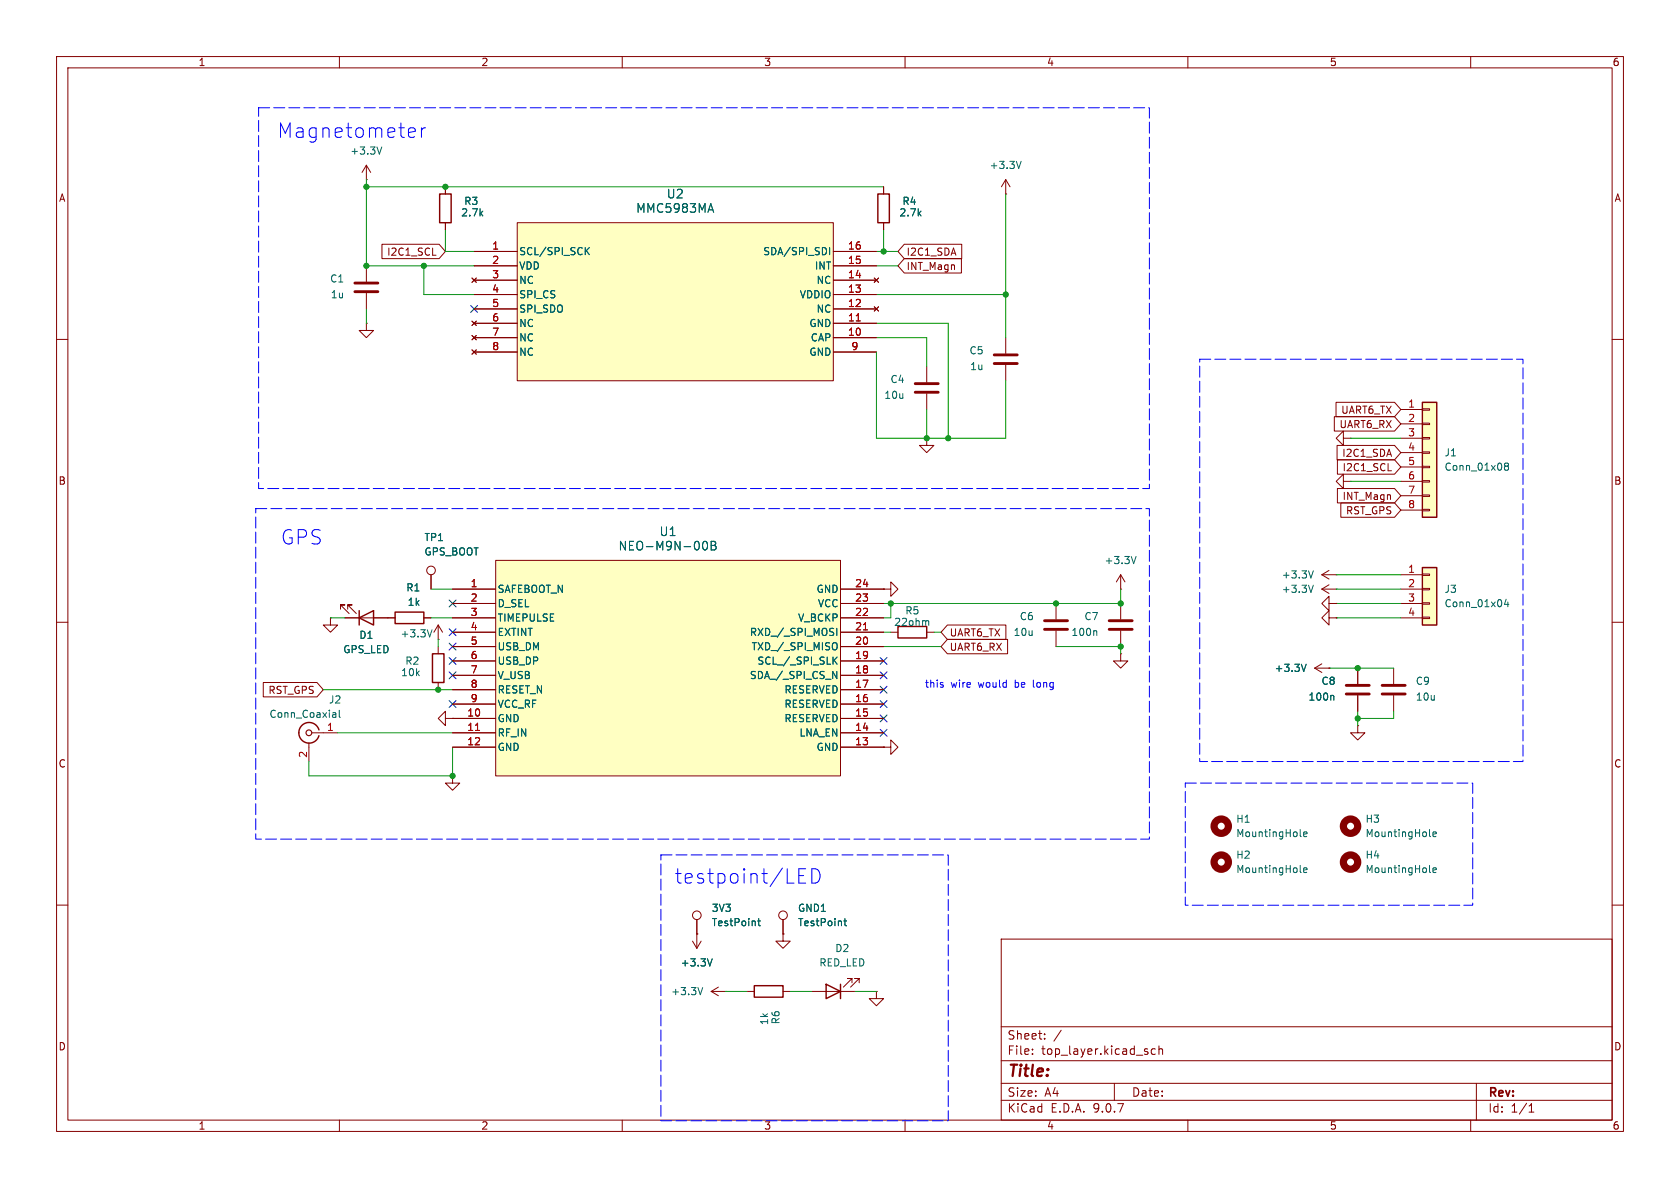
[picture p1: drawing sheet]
<svg xmlns="http://www.w3.org/2000/svg" width="297mm" height="210mm" viewBox="0 0 297 210" stroke-linecap="round" stroke-linejoin="round" font-family="sans-serif">
<g fill="none" stroke="#840000" stroke-width=".18">
<path d="M10 10h277v190h-277zM12 12h273v186h-273zM60 10v2M110 10v2M160 10v2M210 10v2M260 10v2M10 60h2M285 60h2M10 110h2M285 110h2M10 160h2"/>
<path d="M177 166h108v32h-108zM285 160h2M60 198v2M110 198v2M160 198v2M177 194.5h108M177 191.5h108M177 187.5h108M177 181.5h108M182.5 186.3v.1M182.5 185.5v.1M184.7 183.6v.1"/>
<path d="M184.7 182.8v.1M187.6 182.1l-1.3 2M197 191.5v3M204.2 185.5l-.4-.1-.3 .3v.4l.2 .2h.5M204.9 185.5l.2-.1 .4 .1v.9M204.9 184.9v1.5M210 198v2M260 198v2M261 191.5v6.5M270.3 196.6h.9M270.3 195.5l.4-.4v1.5"/>
</g>
<path d="M91.4 39.4h55.9v27.9h-55.9z" fill="#ffffc2"/>
<g fill="none" stroke="#840000" stroke-width=".18">
<path d="M91.4 39.4h55.9v27.9h-55.9zM156.2 33v1.3M156.2 39.4v1.2M83.4 49.1l.8 .8M83.4 56.8l.8 .7M83.4 59.3l.8 .8M83.8 44.5h7.6M83.8 47h7.6M83.8 49.5h7.6M83.8 52.1h7.6M83.8 54.6h7.6M83.8 57.2h7.6"/>
<path d="M83.8 59.7h7.6M84.2 49.1l-.8 .8M84.2 56.8l-.8 .7M84.2 59.3l-.8 .8M147.3 44.5h7.6M147.3 47h7.6M147.3 49.5h7.6M147.3 52.1h7.6M147.3 54.6h7.6M147.3 57.2h7.6M147.3 59.7h7.6M154.6 49.1l.7 .8"/>
<path d="M154.6 54.2l.7 .8M155.3 49.1l-.7 .8M155.3 54.2l-.7 .8M83.4 61.8l.8 .8M83.8 62.2h7.6M84.2 61.8l-.8 .8M147.3 62.2h7.6M237.5 77.5v-1.3l-1.3 1.3 1.3 1.2v-1.2h1.3M238.8 77.5h.1M237.5 85.1v-1.3l-1.3 1.3 1.3 1.3v-1.3h1.3M238.8 85.1h.1M76.2 101.6v2.5"/>
<path d="M156.2 104.1h1.3v1.3l1.2-1.3-1.2-1.2v1.2M156.2 104.1h.1M240 118.1v2.8M246.4 118.1v2.8M240 122.9v2.8M246.4 122.9v2.8"/>
<circle cx="76.2" cy="100.8" r=".76"/>
</g>
<path d="M125.7 36l.5 1.5M103.6 44.3l.6 .7M104.2 43.8l-.7 .7M146.7 43.8v1.2M235.6 122.9l.2 .2v.7" fill="none" stroke="#006464" stroke-width=".18"/>
<path d="M151.4 56.7h.7" fill="none" stroke="#a90000" stroke-width=".18"/>
<path d="M155.2 34.3h2v5.1h-2z" fill="none" stroke="#840000" stroke-width=".25"/>
<path d="M238 121.2h4.1M238 122.7h4.1M244.3 121.2h4.1M244.3 122.7h4.1" fill="none" stroke="#840000" stroke-width=".51"/>
<path d="M251.5 71.1h2.5v20.3h-2.5z" fill="#ffffc2"/>
<path d="M251.5 71.1h2.5v20.3h-2.5z" fill="none" stroke="#840000" stroke-width=".25"/>
<g fill="none" stroke="#840000" stroke-width=".18">
<path d="M247.6 72.4h3.9M247.6 74.9h3.9M247.6 77.5h3.9M251.5 72.3h1.2v.2h-1.2zM251.5 74.8h1.2v.3h-1.2zM251.5 77.3h1.2v.3h-1.2zM251.5 79.9h1.2v.2h-1.2zM247.6 80h3.9M247.6 82.6h3.9M247.6 85.1h3.9M247.6 87.6h3.9M247.6 90.2h3.9"/>
<path d="M251.5 82.4h1.2v.3h-1.2zM251.5 85h1.2v.2h-1.2zM251.5 87.5h1.2v.3h-1.2zM251.5 90h1.2v.3h-1.2z"/>
</g>
<path d="M266.2 82.4l-.2-.2 .2-.3h.2l.3 .2-.3 .3M266.2 82.4l-.2 .2v.4l.2 .1h.4l.1-.2v-.3l-.3-.2M266.2 82.4h.2" fill="none" stroke="#006464" stroke-width=".18"/>
<path d="M251.5 100.3h2.5v10.2h-2.5z" fill="#ffffc2"/>
<path d="M69.8 108.2h5.1v2h-5.1zM251.5 100.3h2.5v10.2h-2.5zM133.3 174.2h5.1v2.1h-5.1zM146 174l2.6 1.3-2.6 1.2zM148.6 174v2.5" fill="none" stroke="#840000" stroke-width=".25"/>
<g fill="none" stroke="#840000" stroke-width=".18">
<path d="M163.8 77.5v1.2h1.3l-1.3 1.3-1.2-1.3h1.2M163.8 77.5h.1M68.6 109.2h1.2M74.9 109.2h1.3M77.5 113h.1M77.5 110.5l-.8 1.3M77.5 110.5l.7 1.3M77.5 110.5v2.5M186.7 106.7v2.8M186.7 111.5v2.8M232.4 118.1l1.3 .8M232.4 118.1h2.5"/>
<path d="M233.7 101.6h2.5M233.7 104.1h2.5M233.7 117.3l-1.3 .8M233.7 101.6l1.2 .8M233.7 104.1l1.2 .8M234.9 118.1h.1M234.9 109.2v-1.2l-1.2 1.2 1.2 1.3v-1.3h1.3M234.9 106.7v-1.3l-1.2 1.3 1.2 1.3v-1.3h1.3M234.9 100.8l-1.2 .8M234.9 103.4l-1.2 .7M236.2 101.6h.1M236.2 109.2h.1"/>
<path d="M236.2 104.1h.1M236.2 106.7h.1M247.6 101.6h3.9M247.6 104.1h3.9M247.6 106.7h3.9M247.6 109.2h3.9M251.5 101.5h1.2v.2h-1.2zM251.5 104h1.2v.3h-1.2zM251.5 106.6h1.2v.2h-1.2zM251.5 109.1h1.2v.2h-1.2zM80 137.2v1.2h-1.3l1.3 1.3 1.3-1.3h-1.3M80 137.2h.1"/>
<path d="M156.2 132.1h1.3v1.3l1.2-1.3-1.2-1.3v1.3M156.2 132.1h.1M240 128.3v1.2h1.3l-1.3 1.3-1.2-1.3h1.2M240 128.3h.1M122.4 166.4l.8 1.2M123.2 165.1h.1M123.2 162.6v5M124 166.4l-.8 1.2M125.7 175.3h2.6M125.7 175.3l1.3 .7M127 174.5l-1.3 .8M128.3 175.3h.1"/>
<path d="M132.1 175.3h1.2M138.4 165.1v1.3h1.3l-1.3 1.2-1.2-1.2h1.2M138.4 165.1h.1M138.4 162.6v2.5M138.4 175.3h1.3M143.5 175.3h7.6M150.6 173.7v-.7h-.7h.7l-1.5 1.5M151.9 173.7v-.7h-.8h.8l-1.5 1.5M154.9 175.3v1.2h1.3l-1.3 1.3-1.2-1.3h1.2M154.9 175.3h.1"/>
<circle cx="123.2" cy="161.8" r=".76"/>
<circle cx="138.4" cy="161.8" r=".76"/>
</g>
<path d="M76.4 111.3l-.4 1.3M230.9 117.4l-.4 1.3M232.2 100.9l-.4 1.3M232.2 103.4l-.4 1.3M266.3 105.9l-.3 .9h.8M266.6 106.4v.9M124.2 174.6l-.4 1.2M125.9 169.5l-.4 1.3M133.9 162.8h.5M134.1 162.4v1.1l.3 .1M149.2 162.8h.5M149.4 162.4v1.1l.3 .1" fill="none" stroke="#006464" stroke-width=".18"/>
<path d="M184.7 109.7h4M184.7 111.3h4" fill="none" stroke="#840000" stroke-width=".51"/>
<path d="M87.6 99.1h61v38.1h-61z" fill="#ffffc2"/>
<g fill="none" stroke="#840000" stroke-width=".18">
<path d="M64.8 31.8h.1M64.8 29.2v2.6M64.8 29.2l.7 1.3M64.8 29.2l-.8 1.3M78.7 33v1.3M78.7 39.4v1.2M156.2 33v1.3M156.2 39.4v1.2M177.8 34.3h.1M177.8 31.8l.8 1.2M177.8 31.8l-.8 1.2M177.8 31.8v2.5"/>
<path d="M64.8 57.2v1.2h1.2l-1.2 1.3-1.3-1.3h1.3M64.8 57.2h.1M64.8 47v2.8M64.8 51.8v2.8M67.5 43.2h10.1l1.1 1.3-1.1 1.2h-10.1zM76.5 45.1h.6M83.4 49.1l.8 .8M83.4 56.8l.8 .7M83.4 59.3l.8 .8M83.8 44.5h7.6M83.8 47h7.6M83.8 49.5h7.6"/>
<path d="M83.8 52.1h7.6M83.8 54.6h7.6M83.8 57.2h7.6M83.8 59.7h7.6M84.2 49.1l-.8 .8M84.2 56.8l-.8 .7M84.2 59.3l-.8 .8M147.3 44.5h7.6M147.3 47h7.6M147.3 49.5h7.6M147.3 52.1h7.6M147.3 54.6h7.6"/>
<path d="M147.3 57.2h7.6M147.3 59.7h7.6M154.6 49.1l.7 .8M154.6 54.2l.7 .8M155.3 49.1l-.7 .8M155.3 54.2l-.7 .8M159.9 45.7h10.1v2.6h-10.1l-1.2-1.3zM159.9 43.2h10.1v2.5h-10.1l-1.2-1.2zM177.8 59.7v2.8M83.4 61.8l.8 .8M83.8 62.2h7.6M84.2 61.8l-.8 .8"/>
<path d="M147.3 62.2h7.6M163.8 64.8v2.8M163.8 69.6v2.8M177.8 64.5v2.8M235.9 73.7h10.6l1.1 1.2-1.1 1.3h-10.6zM236.2 71.1h10.3l1.1 1.3-1.1 1.3h-10.3zM236.4 78.7h10.1l1.1 1.3-1.1 1.3h-10.1zM87.6 99.1h61v38.1h-61zM236.4 81.3h10.1l1.1 1.3-1.1 1.2h-10.1zM236.4 86.4h10.1l1.1 1.2-1.1 1.3h-10.1zM237 88.9h9.5l1.1 1.3-1.1 1.2h-9.5zM245.4 83.2h.6"/>
<path d="M58.4 109.2v1.3h-1.3l1.3 1.3 1.3-1.3h-1.3M58.4 109.2h.1M60.2 107.7v-.8h.8h-.8l1.5 1.6M61 109.2h8.8M61.5 107.7v-.8h.7h-.7l1.5 1.6M74.9 109.2h1.3M76.2 101.6v2.5M77.5 114.3v1.3M80 104.1h7.6M80 106.7h7.6M80 109.2h7.6M80 111.8h7.6"/>
<path d="M80 114.3h7.6M80 116.8h7.6M80 119.4h7.6M148.6 104.1h7.6M148.6 106.7h7.6M148.6 109.2h7.6M148.6 111.8h7.6M148.6 114.3h7.6M148.6 116.8h7.6M148.6 119.4h7.6M156.2 104.1h.1M157.5 111.8h1.2"/>
<path d="M163.8 111.8h1.3M167.5 113h10.6v2.6h-10.6l-1.1-1.3zM167.5 110.5h10.3v2.5h-10.3l-1.1-1.2zM198.1 115.6v1.2h-1.3l1.3 1.3 1.3-1.3h-1.3M198.1 115.6h.1M198.1 104.1h.1M198.1 101.6v2.5M198.1 106.7v2.8M198.1 111.5v2.8M198.1 101.6l.8 1.3M198.1 101.6l-.7 1.3M234.9 118.1h.1"/>
<path d="M236.2 106.7h.1M236.2 109.2h.1M240 118.1v2.8M46.5 120.6h9.5l1.1 1.3-1.1 1.3h-9.5zM54.6 131.3v3.3M55.1 129.5h4.6M77.5 120.7v1.2M78.7 127v1.3l-1.2-1.3 1.2-1.3v1.3h1.3M80 127h.1M80 137.2h.1M80 121.9h7.6M80 124.5h7.6"/>
<path d="M80 127h7.6M80 129.5h7.6M80 132.1h7.6M148.6 121.9h7.6M148.6 124.5h7.6M148.6 127h7.6M148.6 129.5h7.6M148.6 132.1h7.6M156.2 132.1h.1M240 122.9v2.8M123.2 165.1h.1M123.2 162.6v2.5"/>
<path d="M138.4 165.1h.1M138.4 162.6v2.5"/>
</g>
<path d="M151.4 56.7h.7M152.6 111.3h.8M84.1 129.1h.7" fill="none" stroke="#a90000" stroke-width=".18"/>
<g fill="none" stroke="#006464" stroke-width=".18">
<path d="M67.5 26l-.4 1.2M125.7 36l.5 1.5M180.5 28.5l-.4 1.3M103.6 44.3l.6 .7M104.2 43.8l-.7 .7M146.7 43.8v1.2M124.4 95.8l.2-.1a.83 .83 0 0 1 .6 .6 .83 .83 0 0 1-.3 .8l-.2 .1a.82 .82 0 0 1-.3-1.4zM125.7 95.7h.5l.3 .1v.3l-.3 .3a.41 .41 0 0 1 .4 .4 .41 .41 0 0 1-.3 .4h-.6zM125.7 96.4h.5M200.8 98.4l-.4 1.2M147.2 118.7l.7 1.3v-1.3M147.4 113.6a.43 .43 0 0 1 .6 .4v.5a.43 .43 0 0 1-.6 .4"/>
<path d="M147.4 116.7l.6 .7M147.9 111.1v1.2M148 116.1l-.7 .8M163.8 109.7l.4 .2v.7M193.7 111.5l.2 .2v.6M230.9 117.4l-.4 1.3M58.9 126h.4l.1 .8M59.4 126.8h-.5M59.4 126.3h-.5M60 125.5v1.1l.2 .2M235.6 122.9l.2 .2v.7M229.9 154.1l.1 .1"/>
<path d="M229.9 147.7l.1 .2M230.5 153.8l.6-.1-.1-.2-.4-.1-.1 .2v.6h.5M230.5 147.5l.6-.1-.1-.3h-.4l-.1 .1v.6h.5M252.7 154.1l.2 .1M252.7 147.7l.2 .2M253.3 153.8l.6-.1v-.2l-.4-.1-.2 .2 .1 .6h.5M253.3 147.5l.6-.1v-.3h-.4l-.2 .1 .1 .6h.5M125.9 169.5l-.4 1.3M133.9 162.8h.5M134.1 162.4v1.1l.3 .1M149.2 162.8h.5M149.4 162.4v1.1l.3 .1"/>
</g>
<path d="M77.7 34.3h2.1v5.1h-2.1zM63.5 109.2l2.5-1.2v2.5zM63.5 108v2.5M76.5 115.6h2v5.1h-2zM158.7 110.7h5.1v2.1h-5.1zM56.4 129a1.81 1.81 0 0 0-2.8-.9 1.81 1.81 0 0 0 0 2.9 1.81 1.81 0 0 0 2.8-1" fill="none" stroke="#840000" stroke-width=".25"/>
<path d="M62.7 50h4.1M62.7 51.6h4.1M161.8 67.8h4.1M161.8 69.3h4.1M175.8 62.7h4M175.8 64.3h4M196.1 109.7h4.1M196.1 111.3h4.1" fill="none" stroke="#840000" stroke-width=".51"/>
<g fill="none" stroke="#840000" stroke-width="1.3">
<circle cx="215.9" cy="146" r="1.27"/>
<circle cx="215.9" cy="152.4" r="1.27"/>
<circle cx="238.8" cy="152.4" r="1.27"/>
<circle cx="238.8" cy="146" r="1.27"/>
</g>
<circle cx="54.6" cy="129.5" r=".51" fill="none" stroke="#840000" stroke-width=".2"/>
<g fill="none" stroke="#009600" stroke-width=".18">
<path d="M64.8 33h91.4M64.8 31.8v15.2h19M177.8 34.3v25.4M64.8 54.6v2.6M74.9 47v5.1h8.9M78.7 40.6v3.9h5.1M154.9 59.7h8.9v5.1M154.9 44.5h3.8M154.9 52.1h22.9M154.9 47h3.8M154.9 57.2h12.7v20.3M156.2 40.6v3.9"/>
<path d="M154.9 62.2v15.3h22.9v-10.2M163.8 72.4v5.1M238.8 77.5h8.8M238.8 85.1h8.8M58.4 109.2h2.6M76.2 109.2h3.8M76.2 104.1h3.8M77.5 113v1.3M156.2 114.3h10.2M156.2 111.8h1.3M157.5 106.7v2.5h-1.3M165.1 111.8h1.3"/>
<path d="M186.7 114.3h11.4v1.3M198.1 104.1v2.6h-41.9M234.9 118.1h11.5M236.2 106.7h11.4M236.2 109.2h11.4M236.2 104.1h11.4M236.2 101.6h11.4M57.1 121.9h22.9M59.7 129.5h20.3M80 132.1v5.1h-25.4v-2.6M240 125.7v2.6M246.4 125.7v1.3h-6.4"/>
<path d="M128.3 175.3h3.8M139.7 175.3h3.8M151.1 175.3h3.8"/>
</g>
<g fill="none" stroke="#000084" stroke-width=".18">
<path d="M83.2 54l1.2 1.2M84.4 54l-1.2 1.2M79.4 116.2l1.2 1.2M79.4 118.8l1.2 1.2M79.4 113.7l1.2 1.2M79.4 111.2l1.2 1.2M79.4 106.1l1.2 1.2M80.6 116.2l-1.2 1.2M80.6 118.8l-1.2 1.2M80.6 113.7l-1.2 1.2M80.6 111.2l-1.2 1.2M80.6 106.1l-1.2 1.2"/>
<path d="M155.6 116.2l1.2 1.2M155.6 118.8l1.2 1.2M156.8 116.2l-1.2 1.2M156.8 118.8l-1.2 1.2M79.4 123.9l1.2 1.2M80.6 123.9l-1.2 1.2M155.6 123.9l1.2 1.2M155.6 128.9l1.2 1.2M155.6 126.4l1.2 1.2M155.6 121.3l1.2 1.2M156.8 123.9l-1.2 1.2M156.8 128.9l-1.2 1.2"/>
<path d="M156.8 126.4l-1.2 1.2M156.8 121.3l-1.2 1.2"/>
</g>
<path d="M166.7 121.1v.3" fill="none" stroke="#0000c2" stroke-width=".18"/>
<path d="M72.6 22.6l.7 .1 .1 .5-1.2 .2M73.3 24.2l-.7 .1M74.5 22.6v1.7M75.2 22.6a.65 .65 0 0 0-.7 .5M141.2 154.8h.9M141.2 156.1h1.2M141.2 153.6h1.2M143.5 153.6a1.34 1.34 0 0 1 1.5 .8 1.34 1.34 0 0 1-.5 1.6l-1 .1z" fill="none" stroke="#00f" stroke-width=".18"/>
<path d="M45.7 19.1h157.5v67.3h-157.5zM212.1 63.5h57.1v71.1h-57.1zM45.2 89.9h158v58.4h-158zM209.5 138.4h50.8v21.6h-50.8zM116.8 151.1h50.8v47h-50.8z" fill="none" stroke="#00f" stroke-width=".18" stroke-dasharray="2 .7"/>
<g fill="#009600" stroke="#009600" stroke-width=".18">
<circle cx="186.7" cy="106.7" r=".46"/>
<circle cx="157.5" cy="106.7" r=".46"/>
<circle cx="80" cy="137.2" r=".46"/>
<circle cx="77.5" cy="121.9" r=".46"/>
<circle cx="198.1" cy="114.3" r=".46"/>
<circle cx="198.1" cy="106.7" r=".46"/>
<circle cx="156.2" cy="44.5" r=".46"/>
<circle cx="78.7" cy="33" r=".46"/>
<circle cx="64.8" cy="33" r=".46"/>
<circle cx="74.9" cy="47" r=".46"/>
<circle cx="64.8" cy="47" r=".46"/>
<circle cx="240" cy="118.1" r=".46"/>
<circle cx="240" cy="127" r=".46"/>
<circle cx="177.8" cy="52.1" r=".46"/>
<circle cx="167.6" cy="77.5" r=".46"/>
<circle cx="163.8" cy="77.5" r=".46"/>
</g>
<g font-size="3.5" fill="#00f">
<text x="49" y="24.6">Magnetometer</text>
<text x="49.6" y="96.5">GPS</text>
<text x="119.2" y="156.4">testpoint/LED</text>
</g>
<text font-size="2.8" fill="#840000" x="178" y="190.9">Title:</text>
<g font-size="2.1" fill="#006464">
<text x="117.8" y="35.3">U2</text>
<text x="112.4" y="37.8">MMC5983MA</text>
<text x="116.5" y="95">U1</text>
<text x="109.3" y="97.5">NEO-M9N-00B</text>
</g>
<g font-size="2.1" fill="#840000">
<text x="178" y="184">Sheet:</text>
<text x="178" y="186.7">File:</text>
<text x="184.1" y="186.7">top_layer.kicad_sch</text>
<text x="178" y="196.9">KiCad</text>
<text x="178" y="194.1">Size:</text>
<text x="184.7" y="194.1">A4</text>
<text x="185.7" y="196.9">E.D.A.</text>
<text x="193.3" y="196.9">9.0.7</text>
<text x="200" y="194.1">Date:</text>
<text x="263" y="194.3">Rev:</text>
<text x="263" y="196.9">Id:</text>
<text x="267.1" y="196.9">1/1</text>
</g>
<g font-size="1.8" fill="#840000">
<text x="35" y="11.9">1</text>
<text x="85" y="11.9">2</text>
<text x="135" y="11.9">3</text>
<text x="185" y="11.9">4</text>
<text x="235" y="11.9">5</text>
<text x="285" y="11.9">6</text>
<text x="10.3" y="35.9">A</text>
<text x="285.3" y="35.9">A</text>
<text x="68.3" y="45.4">I2C1_SCL</text>
<text x="160.2" y="47.9">INT_Magn</text>
<text x="160.2" y="45.4">I2C1_SDA</text>
<text x="236.7" y="75.9">UART6_RX</text>
<text x="237" y="73.3">UART6_TX</text>
<text x="237.2" y="81">I2C1_SDA</text>
<text x="237.2" y="83.5">I2C1_SCL</text>
<text x="10.3" y="85.9">B</text>
<text x="237.2" y="88.6">INT_Magn</text>
<text x="285.3" y="85.9">B</text>
<text x="237.9" y="91.1">RST_GPS</text>
<text x="167.8" y="112.7">UART6_TX</text>
<text x="167.8" y="115.3">UART6_RX</text>
<text x="47.4" y="122.9">RST_GPS</text>
<text x="10.3" y="135.9">C</text>
<text x="285.3" y="135.9">C</text>
<text x="10.3" y="185.9">D</text>
<text x="285.3" y="185.9">D</text>
<text x="35" y="199.9">1</text>
<text x="85" y="199.9">2</text>
<text x="135" y="199.9">3</text>
<text x="185" y="199.9">4</text>
<text x="235" y="199.9">5</text>
<text x="285" y="199.9">6</text>
</g>
<g font-size="1.8" fill="#006464">
<text x="61.8" y="27.5">+3.3V</text>
<text x="174.9" y="30.1">+3.3V</text>
<text x="81.4" y="38.5">2.7k</text>
<text x="82" y="36.4">R3</text>
<text x="158.9" y="38.5">2.7k</text>
<text x="159.4" y="36.4">R4</text>
<text x="91.7" y="45.3">SCL/SPI_SCK</text>
<text x="91.7" y="47.9">VDD</text>
<text x="134.8" y="45.3">SDA/SPI_SDI</text>
<text x="144" y="47.9">INT</text>
<text x="58.3" y="50.1">C1</text>
<text x="58.4" y="52.9">1u</text>
<text x="91.7" y="50.4">NC</text>
<text x="91.7" y="52.9">SPI_CS</text>
<text x="141.3" y="52.9">VDDIO</text>
<text x="144.3" y="50.4">NC</text>
<text x="91.7" y="55.5">SPI_SDO</text>
<text x="91.7" y="58">NC</text>
<text x="143" y="58">GND</text>
<text x="144.3" y="55.5">NC</text>
<text x="91.7" y="60.6">NC</text>
<text x="91.7" y="63.1">NC</text>
<text x="143" y="63.1">GND</text>
<text x="143.2" y="60.6">CAP</text>
<text x="171.3" y="62.8">C5</text>
<text x="171.4" y="65.6">1u</text>
<text x="156.2" y="70.7">10u</text>
<text x="157.3" y="67.9">C4</text>
<text x="255.3" y="80.9">J1</text>
<text x="255.3" y="83.4">Conn_01x08</text>
<text x="74.9" y="95.9">TP1</text>
<text x="74.9" y="98.4">GPS_BOOT</text>
<text x="195.2" y="99.9">+3.3V</text>
<text x="71.7" y="104.7">R1</text>
<text x="72" y="107.3">1k</text>
<text x="87.9" y="105">SAFEBOOT_N</text>
<text x="87.9" y="107.5">D_SEL</text>
<text x="144.3" y="105">GND</text>
<text x="144.5" y="107.5">VCC</text>
<text x="226.5" y="102.5">+3.3V</text>
<text x="226.5" y="105">+3.3V</text>
<text x="255.3" y="105">J3</text>
<text x="255.3" y="107.5">Conn_01x04</text>
<text x="63.4" y="113.1">D1</text>
<text x="70.7" y="112.9">+3.3V</text>
<text x="87.9" y="110.1">TIMEPULSE</text>
<text x="87.9" y="112.6">EXTINT</text>
<text x="132.5" y="112.6">RXD_/_SPI_MOSI</text>
<text x="141" y="110.1">V_BCKP</text>
<text x="158" y="110.8">22ohm</text>
<text x="159.9" y="108.8">R5</text>
<text x="179.1" y="112.6">10u</text>
<text x="180.2" y="109.8">C6</text>
<text x="189.3" y="112.6">100n</text>
<text x="191.6" y="109.8">C7</text>
<text x="60.6" y="115.7">GPS_LED</text>
<text x="70.8" y="119.7">10k</text>
<text x="71.6" y="117.7">R2</text>
<text x="87.9" y="115.2">USB_DM</text>
<text x="87.9" y="117.7">USB_DP</text>
<text x="132.8" y="115.2">TXD_/_SPI_MISO</text>
<text x="133.8" y="117.7">SCL_/_SPI_SLK</text>
<text x="225.2" y="119">+3.3V</text>
<text x="58.1" y="124.6">J2</text>
<text x="87.9" y="120.2">V_USB</text>
<text x="87.9" y="122.8">RESET_N</text>
<text x="87.9" y="125.3">VCC_RF</text>
<text x="132.5" y="120.2">SDA_/_SPI_CS_N</text>
<text x="138.6" y="122.8">RESERVED</text>
<text x="138.6" y="125.3">RESERVED</text>
<text x="231.2" y="124.1">100n</text>
<text x="233.5" y="121.3">C8</text>
<text x="250.2" y="121.3">C9</text>
<text x="250.2" y="124.1">10u</text>
<text x="47.5" y="127.1">Conn_Coaxial</text>
<text x="87.9" y="127.9">GND</text>
<text x="87.9" y="130.4">RF_IN</text>
<text x="138.6" y="127.9">RESERVED</text>
<text x="141.2" y="130.4">LNA_EN</text>
<text x="87.9" y="132.9">GND</text>
<text x="144.3" y="132.9">GND</text>
<text x="218.4" y="145.6">H1</text>
<text x="218.4" y="148.2">MountingHole</text>
<text x="241.3" y="145.6">H3</text>
<text x="241.3" y="148.2">MountingHole</text>
<text x="218.4" y="152">H2</text>
<text x="218.4" y="154.5">MountingHole</text>
<text x="241.3" y="152">H4</text>
<text x="241.3" y="154.5">MountingHole</text>
<text x="125.7" y="161.4">3V3</text>
<text x="141" y="161.4">GND1</text>
<text x="125.7" y="163.9">TestPoint</text>
<text x="141" y="163.9">TestPoint</text>
<text x="120.2" y="171">+3.3V</text>
<text x="144.8" y="171">RED_LED</text>
<text x="147.6" y="168.5">D2</text>
<text x="118.6" y="176.1">+3.3V</text>
<text x="136" y="181.3" transform="rotate(-90 136 181.3)">1k</text>
<text x="138" y="181.2" transform="rotate(-90 138 181.2)">R6</text>
</g>
<g font-size="1.8" fill="#a90000">
<text x="86.9" y="44.2">1</text>
<text x="86.9" y="46.7">2</text>
<text x="149.8" y="44.2">16</text>
<text x="149.8" y="46.7">15</text>
<text x="86.9" y="49.3">3</text>
<text x="86.9" y="51.8">4</text>
<text x="149.8" y="49.3">14</text>
<text x="149.8" y="51.8">13</text>
<text x="86.9" y="54.4">5</text>
<text x="86.9" y="56.9">6</text>
<text x="86.9" y="59.4">7</text>
<text x="149.8" y="54.4">12</text>
<text x="149.8" y="56.9">11</text>
<text x="149.8" y="59.4">10</text>
<text x="86.9" y="62">8</text>
<text x="150.4" y="62">9</text>
<text x="248.8" y="72.1">1</text>
<text x="248.8" y="74.7">2</text>
<text x="248.8" y="77.2">3</text>
<text x="248.8" y="79.8">4</text>
<text x="248.8" y="82.3">5</text>
<text x="248.8" y="84.8">6</text>
<text x="248.8" y="87.4">7</text>
<text x="248.8" y="89.9">8</text>
<text x="248.8" y="101.3">1</text>
<text x="83.1" y="103.9">1</text>
<text x="83.1" y="106.4">2</text>
<text x="151.1" y="103.9">24</text>
<text x="151.1" y="106.4">23</text>
<text x="248.8" y="103.9">2</text>
<text x="248.8" y="106.4">3</text>
<text x="83.1" y="109">3</text>
<text x="83.1" y="111.5">4</text>
<text x="151.1" y="109">22</text>
<text x="151.1" y="111.5">21</text>
<text x="248.8" y="109">4</text>
<text x="83.1" y="114">5</text>
<text x="83.1" y="116.6">6</text>
<text x="83.1" y="119.1">7</text>
<text x="151.1" y="114">20</text>
<text x="151.1" y="116.6">19</text>
<text x="151.1" y="119.1">18</text>
<text x="83.1" y="121.7">8</text>
<text x="83.1" y="124.2">9</text>
<text x="151.1" y="121.7">17</text>
<text x="151.1" y="124.2">16</text>
<text x="57.7" y="129.3">1</text>
<text x="82.5" y="126.7">10</text>
<text x="82.5" y="129.3">11</text>
<text x="82.5" y="131.8">12</text>
<text x="151.1" y="126.7">15</text>
<text x="151.1" y="129.3">14</text>
<text x="151.1" y="131.8">13</text>
<text x="54.4" y="134.1" transform="rotate(-90 54.4 134.1)">2</text>
</g>
<g font-size="1.8" fill="#0000c2">
<text x="163.4" y="121.8">this</text>
<text x="168.1" y="121.8">wire</text>
<text x="173.1" y="121.8">would</text>
<text x="179.7" y="121.8">be</text>
<text x="183.1" y="121.8">long</text>
</g>
</svg>
